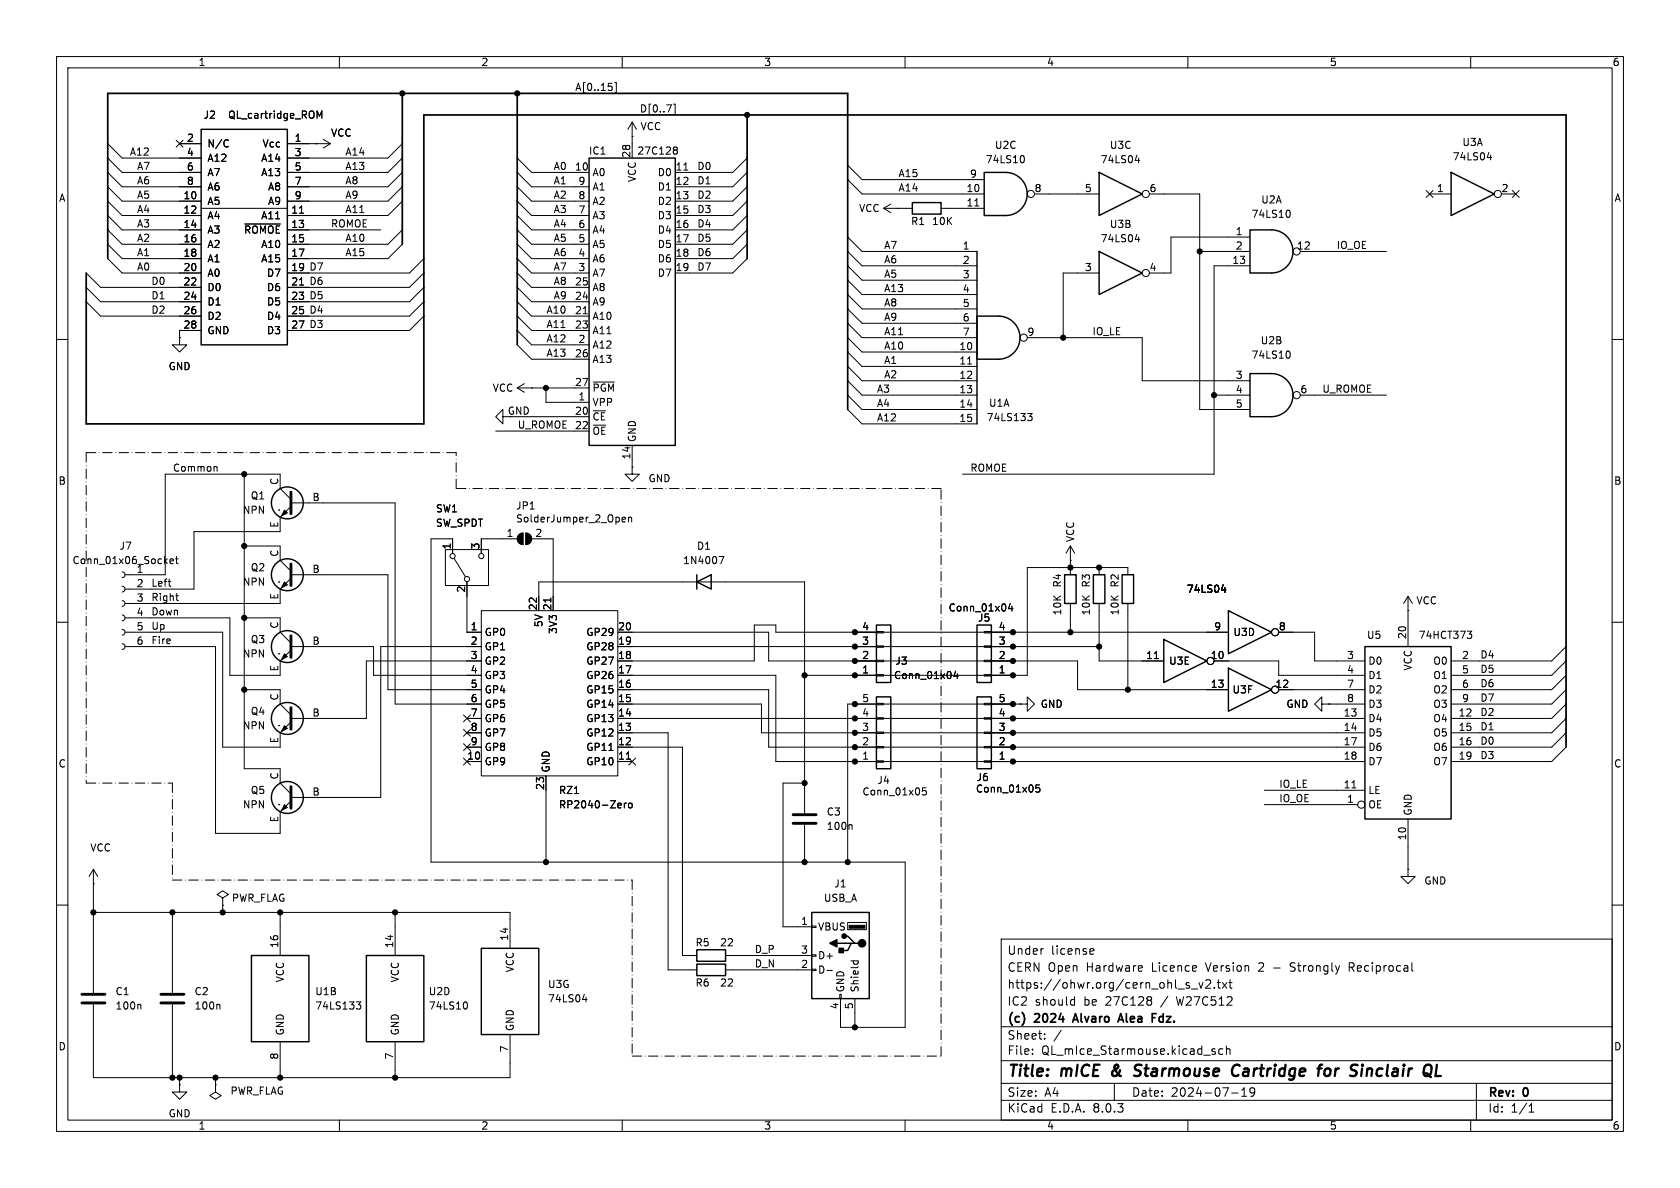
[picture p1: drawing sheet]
<svg xmlns="http://www.w3.org/2000/svg" width="297mm" height="210mm" viewBox="0 0 297 210" stroke-linecap="round" stroke-linejoin="round" font-family="sans-serif">
<g fill="none" stroke="#000" stroke-width=".18">
<path d="M10 10h277v190h-277zM12 12h273v186h-273zM56.1 19.6l.4 .9 .4-.9v1.3M60 10v2M108.2 15.3v.6M108.7 14.6h.3v1.8h-.3M110 10v2M119.1 18.4h.3v1.8h-.3M160 10v2M210 10v2M260 10v2M19 27.9l2.6 2.6h14"/>
<path d="M19 30.5l2.6 2.5h14M19 33l2.6 2.6h14M19 35.6l2.6 2.5h14M19 38.1l2.6 2.5h14M19 25.4l2.6 2.5h14M31.1 24.8l1.3 1.2M31.7 25.4h3.9M32.4 24.8l-1.3 1.2M35.6 36.8h15.2M40.1 24.7l.3 .1M40.4 25.9l-.3 .1M43.3 39.6h6.3"/>
<path d="M50.8 25.4h7.6M52.9 37.7h.8M55.9 25.4h.1M57.1 24.6l1.3 .8M58.4 25.4l-1.3 .8M71.1 27.9l-2.5 2.6h-17.8M71.1 30.5l-2.5 2.5h-17.8M71.1 33l-2.5 2.6h-17.8M71.1 35.6l-2.5 2.5h-17.8M71.1 25.4l-2.5 2.5h-17.8M91.4 27.9l2.6 2.6h10.1M91.4 30.5l2.6 2.5h10.1"/>
<path d="M91.4 33l2.6 2.6h10.1M91.4 35.6l2.6 2.5h10.1M91.4 38.1l2.6 2.5h10.1M111.8 24.1h.1M111.8 21.6v6.3M111.8 21.6l-.8 1.3M111.8 21.6l.7 1.3M119.3 26h.2l.2 .2-.2 .3M119.3 26.5h.2M119.5 26.5l.2 .3v.2l-.1 .2h-.3M120.9 30.1h.7M132.1 27.9l-2.6 2.6h-10.1"/>
<path d="M132.1 30.5l-2.6 2.5h-10.1M132.1 33l-2.6 2.6h-10.1M132.1 35.6l-2.6 2.5h-10.1M132.1 38.1l-2.6 2.5h-10.1M149.9 31.8l2.5 2.5h21.6M149.9 29.2l2.5 2.6h21.6M156.2 36.8h5.1M156.2 36.8l1.3 .8M157.5 36.1l-1.3 .7M158.7 36.8h.1M166.4 36.8h7.6M172.3 36.4h.8"/>
<path d="M180.8 27.5a.79 .79 0 0 1 0 1.3M182.9 34.3h11.4M200.7 28.4h.8M201.3 27.9v.9M203.2 34.3h8.9v38.1h8.9M227.8 37.2a.79 .79 0 0 1 0 1.2M252.1 33.7l1.2 1.2M252.7 34.3h3.8M253.3 33.7l-1.2 1.2M262.9 27.8h.8M263.5 27.4v.9M265.4 34.3h2.6"/>
<path d="M267.4 33.7l1.2 1.2M268.6 33.7l-1.2 1.2M10 60h2M15.2 53.3l2.6 2.6h17.8M15.2 50.8l2.6 2.5h17.8M15.2 48.3l2.6 2.5h17.8M19 40.6l2.6 2.6h14M19 43.2l2.6 2.5h14M19 45.7l2.6 2.6h14M31.7 59.7v1.3h1.3l-1.3 1.2-1.2-1.2h1.2M31.7 59.7h.1M35.6 58.4h-3.9v1.3"/>
<path d="M50.8 40.6h16.5M52.9 50.4h.8M71.1 40.6l-2.5 2.6h-17.8M71.1 43.2l-2.5 2.5h-17.8M74.9 45.7l-2.5 2.6h-21.6M74.9 53.3l-2.5 2.6h-21.6M74.9 55.9l-2.5 2.5h-21.6M74.9 50.8l-2.5 2.5h-21.6M74.9 48.3l-2.5 2.5h-21.6M91.4 40.6l2.6 2.6h10.1M91.4 43.2l2.6 2.5h10.1M91.4 45.7l2.6 2.6h10.1"/>
<path d="M91.4 58.4l2.6 2.6h10.1M91.4 53.3l2.6 2.6h10.1M91.4 55.9l2.6 2.5h10.1M91.4 50.8l2.6 2.5h10.1M91.4 48.3l2.6 2.5h10.1M103.1 55.5h.7M132.1 40.6l-2.6 2.6h-10.1M132.1 43.2l-2.6 2.5h-10.1M132.1 45.7l-2.6 2.6h-10.1M149.9 41.9l2.5 2.6h20.3M149.9 44.5l2.5 2.5h20.3M149.9 59.7l2.5 2.5h20.3"/>
<path d="M149.9 47l2.5 2.5h20.3M149.9 49.5l2.5 2.6h20.3M149.9 52.1l2.5 2.5h20.3M149.9 54.6l2.5 2.6h20.3M149.9 57.2l2.5 2.5h20.3M181.6 59.7h20.3v7.6h19.1M194.3 48.3h-6.3v11.4M200.7 42.3h.8M201.3 41.9v.8M212.1 44.5h8.9M221 41.9h-14v6.4h-3.8M221 47h-6.4v36.8h-44.4"/>
<path d="M229.9 44.5h15.2M285 60h2M87.6 76.2h16.5M88.9 73.7v-1.3l-1.3 1.3 1.3 1.2v-1.2h15.2M91.4 68.6l1.3 .7M91.4 68.6h12.7M91.4 61l2.6 2.5h10.1M92.7 67.8l-1.3 .8M94 68.6h.1M96.5 68.6v2.5h7.6M104.9 67.5h3.7M111.8 78.7v3.9"/>
<path d="M149.9 62.2l2.5 2.6h20.3M149.9 64.8l2.5 2.5h20.3M149.9 67.3l2.5 2.6h20.3M149.9 69.9l2.5 2.5h20.3M149.9 72.4l2.5 2.5h20.3M171.1 64.4h.7M181.7 73.1h.8l-.5 .5 .4 .1 .1 .4-.3 .3h-.3M214.6 69.9h6.4M227.8 62a.79 .79 0 0 1 0 1.3M229.9 69.9h15.2M30.1 99.2l.6-.1-.1-.2-.4-.1-.1 .2v.6h.5M31 98.8h.5"/>
<path d="M31.2 98.4v1.1l.3 .1M38 82.5l.4 .1v.7M43.2 96.5h6.3v2.6l1.9 1.9M43.2 83.8v52.1h6.3v2.5l1.9 1.9M49.3 90.2h.1M51.4 89.5l-1.9 1.9v2.6h-15.2v10.1h-12.2M51.4 88.3l-1.9-1.9v-2.6h-20.3v17.8h-7.1M51.4 88.9h18.4v35.6h15.3M78.7 97.2h7.7v6.3h-7.7zM80 97.8v-2.5h-3.8v57.1h83.8v29.2h-11.4v-5.1M80.3 98.7l2 3.3M91.4 95.3h-6.3v2.5"/>
<path d="M91.7 94.5l.8-.3v2.1a1.02 1.02 0 0 1-1-.7 1.02 1.02 0 0 1 .2-1.1zM93 94.2a1.02 1.02 0 0 1 1 1.1 1.02 1.02 0 0 1-1 1zM94 95.3h3.8v12.7M110 91.9l.6-.2-.1-.2-.3-.1-.2 .2v.6h.5M111.1 91.5l.2-.1 .3 .1 .1 .8M111.1 91.4v.9M111.8 82.6v1.2h1.2l-1.2 1.3-1.3-1.3h1.3M111.8 82.6h.1M127.1 98.4h.9l-.6 1.2M189.2 99.1h.1M189.2 96.5v5.1M189.2 96.5l-.7 1.3"/>
<path d="M189.2 96.5l.8 1.3M10 110h2M21.6 113.8l.3 .1 .2 .4-.2 .4-.3 .1M21.6 111.3l.3 .1 .2 .4-.2 .3-.3 .2M21.6 108.7l.3 .2 .2 .3-.2 .4-.3 .1M21.6 106.2l.3 .1 .2 .4-.2 .3-.3 .2M21.6 103.6l.3 .2 .2 .3-.2 .4-.3 .1M21.6 101.1l.3 .1 .2 .4-.2 .4-.3 .1M22.1 109.2h18.5v10.2h8.9v-2.6l1.9-1.9M22.1 111.8h17.3v20.3h10.1v-2.6l1.9-1.9M22.1 114.3h16v33h11.4v-3.8l1.9-1.9M29.7 102.8h.5"/>
<path d="M30.1 103.6h.1M31.1 105.3h.4M31.3 106.1l.2 .1M43.2 109.2h6.3v2.6l1.9 1.9M49.3 115.6h.1M49.3 102.9h.1M51.4 102.2l-1.9 1.9v2.6h-27.4M51.4 114.3h14.6v5.1h19.1M51.4 101.6h17.2v20.3h16.5M82.5 102.9v8.9h2.6M85.1 108h24.1v29.2h-24.1zM85.1 116.8h-20.3v10.2h-13.4"/>
<path d="M85.1 114.3h-17.8v26.7h-15.9M95.2 108v-5.1h47v40.9M97.4 105.7v.7M109.2 111.8h26.7v5h54.6v5.1h26.7M109.2 114.3h85.1M109.2 119.4h28v15.2h104.1M154.9 111.6h1.3v.3h-1.3zM154.9 114.2h1.3v.2h-1.3zM154.9 116.7h1.3v.3h-1.3zM154.9 119.3h1.3v.2h-1.3zM168.9 118.6l-.3 .9h.8M169.2 119.1v.9"/>
<path d="M174 111.6h1.3v.3h-1.3zM174 114.2h1.3v.2h-1.3zM174 116.7h1.3v.3h-1.3zM174 119.3h1.3v.2h-1.3zM178.6 106.7l-.3 .9h.8M178.9 107.2v.8M189.2 106.7v5.1M194.3 106.7v10.1h11.4M194.3 100.3v1.3M199.4 101.6v-1.3h-17.8v19.1h-39.4M199.4 106.7v15.2M204.1 116.4h.7"/>
<path d="M214.6 116.8h11.5v2.6h15.2M215.9 104.3h.8M216.5 103.9v.8M217.2 111.8h-80v-1.3h-3.9v6.3h-24.1M226.1 111.8h6.3v5h8.9M248.9 108h.1M248.9 105.4l-.7 1.3M248.9 105.4v8.9M248.9 105.4l.8 1.3M259.4 111.6h.8l-.4 .5 .3 .1 .1 .4-.3 .2h-.3M276.9 114.3l-2.6 2.5h-17.8M276.9 119.4l-2.6 2.5h-17.8"/>
<path d="M276.9 116.8l-2.6 2.6h-17.8M285 110h2M43.2 121.9h6.3v2.6l1.9 1.9M49.3 128.3h.1M81.9 126.4l1.3 1.2M81.9 131.5l1.3 1.2M81.9 128.9l1.3 1.2M81.9 134l1.3 1.2M82.5 127h2.6M82.5 129.5h2.6M82.5 132.1h2.6M82.5 134.6h2.6"/>
<path d="M83.2 126.4l-1.3 1.2M83.2 131.5l-1.3 1.2M83.2 128.9l-1.3 1.2M83.2 134l-1.3 1.2M96.5 137.2v15.2M107.6 132.7h.8M109.2 121.9h26.7v10.2h105.4M109.2 127h132.1M109.2 132.1h11.4v36.8h2.6M109.2 129.5h8.9v42h5.1M109.2 124.5h25.4v5h106.7M109.2 134.6h2.6"/>
<path d="M110.7 134.2h.8M111.2 134l1.2 1.2M112.4 134l-1.2 1.2M142.2 138.4h-3.8v25.4h5.1M154.9 124.3h1.3v.3h-1.3zM154.9 126.9h1.3v.2h-1.3zM154.9 129.4h1.3v.3h-1.3zM154.9 132h1.3v.2h-1.3zM154.9 134.5h1.3v.2h-1.3zM163.7 139.3h-.6l-.1 .6 .2-.2 .5 .1 .1 .2-.1 .4-.2 .1-.5-.1M174 124.3h1.3v.3h-1.3zM174 126.9h1.3v.2h-1.3z"/>
<path d="M174 129.4h1.3v.3h-1.3zM174 132h1.3v.2h-1.3zM174 134.5h1.3v.2h-1.3zM180.3 124.5h1.3v-1.3l1.3 1.3-1.3 1.2v-1.2M180.3 124.5h.1M180.3 124.5h-30.4v27.9M183.8 138.8h-.6l-.1 .6 .2-.2 .4 .1 .1 .2v.4l-.2 .1-.5-.1M223.5 139.7h17.8M226.1 121.9h15.2M233.7 124.5v-1.3l-1.3 1.3 1.3 1.2v-1.2h1.2M234.9 124.5h.1M234.9 124.5h6.4"/>
<path d="M239 139.3h.7M276.9 124.5l-2.6 2.5h-17.8M276.9 127l-2.6 2.5h-17.8M276.9 129.5l-2.6 2.6h-17.8M276.9 132.1l-2.6 2.5h-17.8M276.9 121.9l-2.6 2.6h-17.8M10 160h2M16.5 156.2h.1M16.5 153.7v21.8M16.5 153.7l-.8 1.2M16.5 153.7l.8 1.2M39.4 158.8l1-.7-1-.6-1 .6 1 .7v1.2"/>
<path d="M49.3 142.2h.1M110.4 142v.8M110.7 142l-.3 .2M111.2 142.1l.1-.1 .4 .1 .1 .5-.2 .2h-.3l-.1-.1zM142.2 145.8v6.6M150.5 145.8l.1 .2v.6M223.5 142.2h16.5M248.9 153.7v1.2h1.3l-1.3 1.3-1.3-1.3h1.3M248.9 153.7h.1M248.9 144.8v8.9M285 160h2M16.5 177.5v13h73.7v-7.6"/>
<path d="M16.5 161.3h73.7v6.3M24.7 177.5l.2 .2v.7M30.5 161.3v14.2M30.5 177.5v13M38.7 177.5l.2 .2v.7M39.4 160h.1M39.4 160v1.3M49.5 161.3v7.6M63 177.1h.8l-.4 .5 .3 .1 .1 .4-.3 .3h-.3M69.8 161.3v7.6M82.3 177.1a.79 .79 0 0 1 0 1.3M103 176.7h.8"/>
<path d="M103.6 176.3v.8M128.3 168.9h15.2M128.3 171.5h15.2M143.5 171.3h.8v.3h-.8zM143.5 168.8h.8v.2h-.8zM143.5 163.7h.8v.3h-.8zM146.2 171.5h1M148.5 175.8h.2v.7h-.2zM149.9 163.1h3.3v1.2h-3.3zM150.4 169.9h1.3M150.9 169.9v.3M151.1 176.5v5.1"/>
<path d="M151.6 169.9l.1 .3M177 166h108v32h-108zM184.3 167.7h.2M189.5 176.7l.5 .1M190 176.2v1.5M190 177.6l-.5 .1M192.9 167.7l.4 .1 .1 .3-.7 .1M193.3 168.6l-.4 .1M201.7 170.7l.3 .4-.8 .1M201.9 171.6l-.2 .1M203.5 176.3v.4M203.5 177v.6"/>
<path d="M209.9 174.2l.3 .1 .1 .2-.2 .2h-.3M209.9 173.7l.3 .1M210.6 174.8h1.1M212 173.7l.3 1 .4-1M213.2 173.3l.5-.1 .3 .1v.3l-.9 1.1h.9M214.7 174.6v.1M215.2 173.7h.5M215.4 173.2v1.3l.3 .2M216.1 173.7l.8 1M216.9 173.7l-.8 1M217.2 173.7h.6M217.5 173.2v1.3l.3 .2"/>
<path d="M228.1 171.6l.2 .1M228.2 170.3l-.1 .2 .1 .3M238.5 171h.6M239.1 170.2h-.6v1.5M249.7 171.6l.1 .1M31.7 191.8v1.2h1.3l-1.3 1.3-1.2-1.3h1.2M31.7 191.8h.1M31.7 190.5v1.3M38.1 191.8v1.2l1 .7-1 .6-1-.6 1-.7M38.1 191.8h.1M38.1 190.5v1.3M49.5 184.2v6.3"/>
<path d="M60 198v2M69.8 184.2v6.3M110 198v2M160 198v2M177 194.5h108M177 191.5h108M177 187.5h108M177 181.5h108M182.5 186.3v.1M182.5 185.5v.1M184.7 183.6v.1M184.7 182.8v.1"/>
<path d="M187.6 182.1l-1.3 2M197 191.5v3M210 198v2M214.2 185.7l.7 .4-.2 .3-.5-.1M214.8 185.5l-.3-.1-.3 .2M216.2 185.5l-.5-.1-.2 .3v.4l.1 .2h.6M216.8 185.5l.2-.1 .4 .1 .1 .9M216.8 184.9v1.5M217.7 193.2h1.2M219.5 193.8h.9M219.5 192.7l.5-.4v1.5M221 192.4v.5l.1 .3h.4l.3-.3"/>
<path d="M221.7 192.4a.99 .99 0 0 1-.3 1.4h-.3M260 198v2M261 191.5v6.5M270.3 196.6h.9M270.3 195.5l.4-.4v1.5"/>
<circle cx="182.2" cy="34.3" r=".63"/>
<circle cx="202.6" cy="34.3" r=".63"/>
<circle cx="264.8" cy="34.3" r=".63"/>
<circle cx="181" cy="59.7" r=".63"/>
<circle cx="202.6" cy="48.3" r=".63"/>
<circle cx="229.2" cy="44.4" r=".63"/>
<circle cx="229.2" cy="69.8" r=".63"/>
<circle cx="80" cy="98.3" r=".46"/>
<circle cx="85.1" cy="98.3" r=".46"/>
<circle cx="82.5" cy="102.4" r=".46"/>
<circle cx="214" cy="116.8" r=".63"/>
<circle cx="225.4" cy="111.8" r=".63"/>
<circle cx="225.4" cy="121.9" r=".63"/>
<circle cx="240.7" cy="142.2" r=".63"/>
</g>
<path d="M196.7 189.4a.53 .53 0 0 0 0 .7M201.5 190a.85 .85 0 0 1-1 .1M201.6 188.2l-.7 .1a.46 .46 0 0 0-.3 .5 .46 .46 0 0 0 .4 .4l.5 .2M219.1 188.4a.88 .88 0 0 0-1 0 .88 .88 0 0 0-.3 1 .69 .69 0 0 0 .3 .7 .69 .69 0 0 0 .8-.1M233.6 188.2h.1M234.3 189.1a.52 .52 0 0 1 .5-.2 .52 .52 0 0 1 .4 .4v.5a.55 .55 0 0 1-.6 .4 .55 .55 0 0 1-.5-.4zM241.8 188.9l-.2 1.3M242.3 188.9l-.6 .2M253.8 190.2h.9" fill="none" stroke="#000" stroke-width=".4"/>
<path d="M71.1 16.5v26.7M91.4 16.5v44.5M132.1 20.3v25.4M15.2 48.3v26.6h59.7v-54.6h202v111.8M19 45.7v-29.2h130.9v55.9M190.1 179.2l-.5 1.5M203.7 179.9h.5M203.7 179.2h.7M205 179.8v.7M189.8 180.3h.7M197.6 180.7l.5-1.5 .5 1.5M197.8 180.3h.7" fill="none" stroke="#000" stroke-width=".3"/>
<g fill="none" stroke="#000" stroke-width=".25">
<path d="M35.6 22.9h15.2v38.1h-15.2zM104.1 27.9h15.3v50.8h-15.3zM161.3 35.8h5.1v2h-5.1zM174 30.5h3.8a3.8 3.8 0 0 1 3.8 3.8 3.8 3.8 0 0 1-3.8 3.8h-3.8zM194.3 30.5l7.6 3.8-7.6 3.8zM256.5 30.5l7.7 3.8-7.7 3.8zM172.7 55.9h3.8a3.8 3.8 0 0 1 3.8 3.8 3.8 3.8 0 0 1-3.8 3.8h-3.8zM172.7 44.5v30.4M194.3 44.5l7.6 3.8-7.6 3.8zM221 40.6h3.8a3.8 3.8 0 0 1 3.8 3.9 3.8 3.8 0 0 1-3.8 3.8h-3.8zM221 66h3.8a3.8 3.8 0 0 1 3.8 3.9 3.8 3.8 0 0 1-3.8 3.8h-3.8zM123.2 102.9l2.5-1.3v2.5z"/>
<path d="M123.2 101.6v2.5M154.9 110.5h2.6v10.2h-2.6zM172.7 110.5h2.6v10.2h-2.6zM188.2 101.6h2v5.1h-2zM193.3 101.6h2v5.1h-2zM198.4 101.6h2v5.1h-2zM205.7 113l7.7 3.8-7.7 3.9zM217.2 118.1l7.6 3.8-7.6 3.8zM217.2 108l7.6 3.8-7.6 3.8zM241.3 114.3h15.2v30.5h-15.2zM154.9 123.2h2.6v12.7h-2.6zM172.7 123.2h2.6v12.7h-2.6z"/>
<path d="M44.4 168.9h10.2v15.3h-10.2zM64.8 168.9h10.1v15.3h-10.1zM85.1 167.6h10.1v15.3h-10.1zM123.2 167.9h5.1v2h-5.1zM123.2 170.4h5.1v2.1h-5.1zM143.5 161.3h10.2v15.2h-10.2zM148 166.8h2.5M149.2 165.5h.7l1.2 1.3h.7M151.1 166.8h-.6l-.6 1.2h-1.3"/>
<circle cx="50.8" cy="88.9" r="2.82"/>
<circle cx="50.8" cy="114.3" r="2.82"/>
<circle cx="50.8" cy="101.6" r="2.82"/>
<circle cx="50.8" cy="127" r="2.82"/>
<circle cx="50.8" cy="141" r="2.82"/>
</g>
<path d="M51.4 99.7v3.8M51.4 87v3.8M51.4 112.4v3.8M51.4 125.1v3.8M51.4 139.1v3.8M140.2 145.5h4.1M140.2 144h4.1M14.5 177.3h4M14.5 175.8h4M28.4 177.3h4.1M28.4 175.8h4.1" fill="none" stroke="#000" stroke-width=".51"/>
<g fill="#000" stroke="#000" stroke-width=".18">
<path d="M50.3 90.2l.5 .5-1 .5zM91.7 94.5l.8-.3v2.1a1.02 1.02 0 0 1-1-.7 1.02 1.02 0 0 1 .2-1.1zM93 94.2a1.02 1.02 0 0 1 1 1.1 1.02 1.02 0 0 1-1 1zM50.3 115.6l.5 .5-1 .5zM50.3 102.9l.5 .5-1 .5zM50.3 128.3l.5 .5-1 .5zM50.3 142.2l.5 .5-1 .6zM150.1 163.6h2.8v.5h-2.8z"/>
<circle cx="71.1" cy="16.5" r=".46"/>
<circle cx="91.4" cy="16.5" r=".46"/>
<circle cx="132.1" cy="20.3" r=".46"/>
<circle cx="188" cy="59.7" r=".46"/>
<circle cx="212.1" cy="44.5" r=".46"/>
<circle cx="96.5" cy="68.6" r=".46"/>
<circle cx="214.6" cy="69.9" r=".46"/>
<circle cx="43.2" cy="96.5" r=".46"/>
<circle cx="43.2" cy="83.8" r=".46"/>
<circle cx="43.2" cy="109.2" r=".46"/>
<circle cx="142.2" cy="119.4" r=".46"/>
<circle cx="151.1" cy="116.8" r=".46"/>
<circle cx="151.1" cy="119.4" r=".46"/>
<circle cx="151.1" cy="114.3" r=".46"/>
<circle cx="151.1" cy="111.8" r=".46"/>
<circle cx="179.1" cy="116.8" r=".46"/>
<circle cx="179.1" cy="119.4" r=".46"/>
<circle cx="179.1" cy="111.8" r=".46"/>
<circle cx="179.1" cy="114.3" r=".46"/>
<circle cx="189.2" cy="111.8" r=".46"/>
<circle cx="189.2" cy="100.3" r=".46"/>
<circle cx="194.3" cy="100.3" r=".46"/>
<circle cx="194.3" cy="114.3" r=".46"/>
<circle cx="43.2" cy="121.9" r=".46"/>
<circle cx="142.2" cy="138.4" r=".46"/>
<circle cx="151.1" cy="134.6" r=".46"/>
<circle cx="151.1" cy="129.5" r=".46"/>
<circle cx="151.1" cy="124.5" r=".46"/>
<circle cx="151.1" cy="127" r=".46"/>
<circle cx="151.1" cy="132.1" r=".46"/>
<circle cx="179.1" cy="134.6" r=".46"/>
<circle cx="179.1" cy="132.1" r=".46"/>
<circle cx="179.1" cy="127" r=".46"/>
<circle cx="179.1" cy="129.5" r=".46"/>
<circle cx="179.1" cy="124.5" r=".46"/>
<circle cx="199.4" cy="121.9" r=".46"/>
<circle cx="96.5" cy="152.4" r=".46"/>
<circle cx="142.2" cy="152.4" r=".46"/>
<circle cx="149.9" cy="152.4" r=".46"/>
<circle cx="16.5" cy="161.3" r=".46"/>
<circle cx="30.5" cy="161.3" r=".46"/>
<circle cx="39.4" cy="161.3" r=".46"/>
<circle cx="49.5" cy="161.3" r=".46"/>
<circle cx="69.8" cy="161.3" r=".46"/>
<circle cx="30.5" cy="190.5" r=".46"/>
<circle cx="31.7" cy="190.5" r=".46"/>
<circle cx="38.1" cy="190.5" r=".46"/>
<circle cx="49.5" cy="190.5" r=".46"/>
<circle cx="69.8" cy="190.5" r=".46"/>
<circle cx="151.1" cy="181.6" r=".46"/>
</g>
<g fill="#000" stroke="#000" stroke-width=".25">
<path d="M146.7 166.8l1.3-.7v1.3zM148.3 167.6h.8v.8h-.8z"/>
<circle cx="149.2" cy="165.5" r=".38"/>
<circle cx="152.4" cy="166.8" r=".63"/>
</g>
<path d="M15.2 80v58.4M80.6 86.4v-6.4M80.6 80h-65.4M166.4 86.4h-85.8M15.2 138.4h15.3M30.5 138.4v17.2M30.5 155.6h81.3M111.8 155.6v31.1M111.8 186.7h54.6M166.4 186.7v-100.3" fill="none" stroke="#000" stroke-width=".18" stroke-dasharray="1.7 .6 0 .6"/>
<g font-size="2.8">
<text x="178" y="190.9">Title:</text>
<text x="187.7" y="190.9">mICE</text>
<text x="197.4" y="190.9">&amp;</text>
<text x="202.2" y="190.9">Starmouse</text>
<text x="220.3" y="190.9">Cartridge</text>
<text x="236.3" y="190.9">for</text>
<text x="242.8" y="190.9">Sinclair</text>
</g>
<g font-size="2.1">
<text x="178" y="172">CERN Open</text>
<text x="178" y="169">Under</text>
<text x="185.8" y="169">license</text>
<text x="192.1" y="172">Hardware</text>
<text x="203.8" y="172">Licence</text>
<text x="213.5" y="172">Version</text>
<text x="222.9" y="172">2</text>
<text x="225.7" y="172">-</text>
<text x="228.8" y="172">Strongly</text>
<text x="239.3" y="172">Reciprocal</text>
<text x="178" y="178">IC2</text>
<text x="178" y="175">https://ohwr.org/cern_ohl_s_v2.txt</text>
<text x="182.9" y="178">should</text>
<text x="191.7" y="178">be</text>
<text x="195.6" y="178">27C128</text>
<text x="205.6" y="178">/</text>
<text x="208.4" y="178">W27C512</text>
<text x="178" y="184">Sheet:</text>
<text x="178" y="181.2">(c)</text>
<text x="183" y="181.2">2024</text>
<text x="190.5" y="181.2">Alvaro</text>
<text x="199.1" y="181.2">Alea</text>
<text x="205.5" y="181.2">Fdz.</text>
<text x="178" y="186.7">File:</text>
<text x="184.1" y="186.7">QL_mIce_Starmouse.kicad_sch</text>
<text x="178" y="196.9">KiCad</text>
<text x="178" y="194.1">Size:</text>
<text x="184.7" y="194.1">A4</text>
<text x="185.7" y="196.9">E.D.A.</text>
<text x="193.3" y="196.9">8.0.3</text>
<text x="200" y="194.1">Date:</text>
<text x="207" y="194.1">2024-07-19</text>
<text x="263" y="194.3">Rev:</text>
<text x="263" y="196.9">Id:</text>
<text x="267.1" y="196.9">1/1</text>
<text x="269.4" y="194.3">0</text>
</g>
<g font-size="1.8">
<text x="35" y="11.9">1</text>
<text x="85" y="11.9">2</text>
<text x="135" y="11.9">3</text>
<text x="185" y="11.9">4</text>
<text x="235" y="11.9">5</text>
<text x="285" y="11.9">6</text>
<text x="101.6" y="16.2">A[0..15]</text>
<text x="35.9" y="21.2">J2</text>
<text x="40.2" y="21.2">QL_cartridge_ROM</text>
<text x="113" y="20">D[0..7]</text>
<text x="113.1" y="23.2">VCC</text>
<text x="22.9" y="27.6">A12</text>
<text x="32.9" y="25.1">2</text>
<text x="32.9" y="27.7">4</text>
<text x="36.6" y="26.3">N/C</text>
<text x="36.6" y="28.8">A12</text>
<text x="46.1" y="28.8">A14</text>
<text x="46.3" y="26.3">Vcc</text>
<text x="52" y="25.1">1</text>
<text x="52" y="27.7">3</text>
<text x="58.4" y="24.4">VCC</text>
<text x="61" y="27.6">A14</text>
<text x="104" y="27.5">IC1</text>
<text x="111.5" y="28" transform="rotate(-90 111.5 28)">28</text>
<text x="112.6" y="27.5">27C128</text>
<text x="174.2" y="29.1">74LS10</text>
<text x="175.8" y="26.5">U2C</text>
<text x="194.5" y="29.1">74LS04</text>
<text x="196.1" y="26.5">U3C</text>
<text x="256.7" y="28.5">74LS04</text>
<text x="258.4" y="26">U3A</text>
<text x="10.3" y="35.9">A</text>
<text x="24.1" y="30.1">A7</text>
<text x="24.1" y="32.7">A6</text>
<text x="24.1" y="35.2">A5</text>
<text x="32.3" y="35.3">10</text>
<text x="32.9" y="30.2">6</text>
<text x="32.9" y="32.8">8</text>
<text x="36.6" y="31.3">A7</text>
<text x="36.6" y="33.9">A6</text>
<text x="46.1" y="31.3">A13</text>
<text x="47.3" y="33.9">A8</text>
<text x="52" y="30.2">5</text>
<text x="52" y="32.8">7</text>
<text x="52" y="35.3">9</text>
<text x="61" y="35.2">A9</text>
<text x="61" y="30.1">A13</text>
<text x="61" y="32.7">A8</text>
<text x="97.8" y="32.7">A1</text>
<text x="97.8" y="30.1">A0</text>
<text x="97.8" y="35.2">A2</text>
<text x="101.6" y="30.2">10</text>
<text x="102.2" y="35.3">8</text>
<text x="102.2" y="32.8">9</text>
<text x="104.6" y="31.3">A0</text>
<text x="104.6" y="33.9">A1</text>
<text x="112.6" y="32.3" transform="rotate(-90 112.6 32.3)">VCC</text>
<text x="116.2" y="31.3">D0</text>
<text x="116.2" y="33.9">D1</text>
<text x="119.3" y="30.2">11</text>
<text x="119.3" y="32.8">12</text>
<text x="119.3" y="35.3">13</text>
<text x="123.2" y="30.1">D0</text>
<text x="123.2" y="35.2">D2</text>
<text x="123.2" y="32.7">D1</text>
<text x="158.7" y="31.4">A15</text>
<text x="158.7" y="33.9">A14</text>
<text x="170.8" y="34">10</text>
<text x="171.4" y="31.5">9</text>
<text x="182.8" y="34">8</text>
<text x="191.7" y="34">5</text>
<text x="203.1" y="34">6</text>
<text x="253.9" y="34">1</text>
<text x="265.4" y="34">2</text>
<text x="285.3" y="35.9">A</text>
<text x="24.1" y="37.8">A4</text>
<text x="24.1" y="40.3">A3</text>
<text x="32.3" y="37.8">12</text>
<text x="32.3" y="40.4">14</text>
<text x="36.6" y="36.4">A5</text>
<text x="36.6" y="39">A4</text>
<text x="36.6" y="41.5">A3</text>
<text x="43" y="41.5">~{ROMOE}</text>
<text x="46.1" y="39">A11</text>
<text x="47.3" y="36.4">A9</text>
<text x="51.4" y="37.8">11</text>
<text x="51.4" y="40.4">13</text>
<text x="58.4" y="40.3">ROMOE</text>
<text x="61" y="37.8">A11</text>
<text x="97.8" y="40.3">A4</text>
<text x="97.8" y="37.8">A3</text>
<text x="102.2" y="40.4">6</text>
<text x="102.2" y="37.8">7</text>
<text x="104.6" y="41.5">A4</text>
<text x="104.6" y="39">A3</text>
<text x="104.6" y="36.4">A2</text>
<text x="116.2" y="36.4">D2</text>
<text x="116.2" y="39">D3</text>
<text x="116.2" y="41.5">D4</text>
<text x="119.3" y="37.8">15</text>
<text x="119.3" y="40.4">16</text>
<text x="123.2" y="40.3">D4</text>
<text x="123.2" y="37.8">D3</text>
<text x="151.8" y="37.7">VCC</text>
<text x="161" y="40">R1</text>
<text x="164.7" y="40">10K</text>
<text x="170.8" y="36.6">11</text>
<text x="196.1" y="40.5">U3B</text>
<text x="218.4" y="41.7">1</text>
<text x="221.2" y="38.7">74LS10</text>
<text x="222.9" y="36.2">U2A</text>
<text x="24.1" y="47.9">A0</text>
<text x="24.1" y="45.4">A1</text>
<text x="24.1" y="42.8">A2</text>
<text x="32.3" y="42.9">16</text>
<text x="32.3" y="45.5">18</text>
<text x="36.6" y="44">A2</text>
<text x="36.6" y="46.6">A1</text>
<text x="46.1" y="44">A10</text>
<text x="46.1" y="46.6">A15</text>
<text x="51.4" y="42.9">15</text>
<text x="51.4" y="45.5">17</text>
<text x="54.6" y="47.9">D7</text>
<text x="61" y="45.4">A15</text>
<text x="61" y="42.8">A10</text>
<text x="97.8" y="45.4">A6</text>
<text x="97.8" y="47.9">A7</text>
<text x="97.8" y="42.8">A5</text>
<text x="102.2" y="45.5">4</text>
<text x="102.2" y="42.9">5</text>
<text x="104.6" y="46.6">A6</text>
<text x="104.6" y="44">A5</text>
<text x="116.2" y="44">D5</text>
<text x="116.2" y="46.6">D6</text>
<text x="119.3" y="42.9">17</text>
<text x="119.3" y="45.5">18</text>
<text x="123.2" y="45.4">D6</text>
<text x="123.2" y="42.8">D5</text>
<text x="123.2" y="47.9">D7</text>
<text x="156.2" y="44.1">A7</text>
<text x="156.2" y="46.6">A6</text>
<text x="170.1" y="44.2">1</text>
<text x="170.1" y="46.7">2</text>
<text x="194.5" y="43">74LS04</text>
<text x="217.8" y="46.7">13</text>
<text x="218.4" y="44.2">2</text>
<text x="229.2" y="44.2">12</text>
<text x="236.2" y="44.1">IO_OE</text>
<text x="26.7" y="53">D1</text>
<text x="26.7" y="50.5">D0</text>
<text x="32.3" y="48">20</text>
<text x="32.3" y="50.5">22</text>
<text x="32.3" y="53.1">24</text>
<text x="36.6" y="49.1">A0</text>
<text x="36.6" y="51.7">D0</text>
<text x="47.1" y="49.1">D7</text>
<text x="47.1" y="51.7">D6</text>
<text x="51.4" y="48">19</text>
<text x="51.4" y="50.5">21</text>
<text x="51.4" y="53.1">23</text>
<text x="54.6" y="53">D5</text>
<text x="54.6" y="50.5">D6</text>
<text x="97.8" y="50.5">A8</text>
<text x="97.8" y="53">A9</text>
<text x="101.6" y="53.1">24</text>
<text x="101.6" y="50.5">25</text>
<text x="102.2" y="48">3</text>
<text x="104.6" y="51.7">A8</text>
<text x="104.6" y="49.1">A7</text>
<text x="116.2" y="49.1">D7</text>
<text x="119.3" y="48">19</text>
<text x="156.2" y="49.2">A5</text>
<text x="156.2" y="51.7">A13</text>
<text x="170.1" y="49.3">3</text>
<text x="170.1" y="51.8">4</text>
<text x="191.7" y="48">3</text>
<text x="203.1" y="48">4</text>
<text x="26.7" y="55.5">D2</text>
<text x="32.3" y="55.6">26</text>
<text x="32.3" y="58.2">28</text>
<text x="36.6" y="54.2">D1</text>
<text x="36.6" y="56.7">D2</text>
<text x="36.6" y="59.3">GND</text>
<text x="47.1" y="54.2">D5</text>
<text x="47.1" y="56.7">D4</text>
<text x="47.1" y="59.3">D3</text>
<text x="51.4" y="55.6">25</text>
<text x="51.4" y="58.2">27</text>
<text x="54.6" y="55.5">D4</text>
<text x="54.6" y="58.1">D3</text>
<text x="96.5" y="58.1">A11</text>
<text x="96.5" y="55.5">A10</text>
<text x="101.6" y="55.6">21</text>
<text x="101.6" y="58.2">23</text>
<text x="104.6" y="56.7">A10</text>
<text x="104.6" y="59.3">A11</text>
<text x="104.6" y="54.2">A9</text>
<text x="156.2" y="54.3">A8</text>
<text x="156.2" y="59.3">A11</text>
<text x="156.2" y="56.8">A9</text>
<text x="170.1" y="54.4">5</text>
<text x="170.1" y="56.9">6</text>
<text x="170.1" y="59.4">7</text>
<text x="181.5" y="59.4">9</text>
<text x="193" y="59.3">IO_LE</text>
<text x="29.7" y="65.6">GND</text>
<text x="96.5" y="63.2">A13</text>
<text x="96.5" y="60.6">A12</text>
<text x="101.6" y="63.2">26</text>
<text x="102.2" y="60.7">2</text>
<text x="104.6" y="61.8">A12</text>
<text x="104.6" y="64.4">A13</text>
<text x="156.2" y="64.4">A1</text>
<text x="156.2" y="61.9">A10</text>
<text x="169.5" y="62">10</text>
<text x="169.5" y="64.5">11</text>
<text x="221.2" y="63.6">74LS10</text>
<text x="222.8" y="61.1">U2B</text>
<text x="87" y="69.4">VCC</text>
<text x="101.6" y="68.3">27</text>
<text x="102.2" y="70.9">1</text>
<text x="104.6" y="72">VPP</text>
<text x="104.6" y="69.4">~{PGM}</text>
<text x="154.9" y="69.5">A3</text>
<text x="156.2" y="67">A2</text>
<text x="169.5" y="67.1">12</text>
<text x="169.5" y="69.6">13</text>
<text x="218.4" y="67.1">3</text>
<text x="218.4" y="69.6">4</text>
<text x="229.8" y="69.6">6</text>
<text x="233.7" y="69.5">U_ROMOE</text>
<text x="89.7" y="73.5">GND</text>
<text x="91.4" y="75.9">U_ROMOE 22</text>
<text x="101.6" y="73.4">20</text>
<text x="104.6" y="74.5">~{CE}</text>
<text x="104.6" y="77.1">~{OE}</text>
<text x="154.9" y="72">A4</text>
<text x="154.9" y="74.6">A12</text>
<text x="169.5" y="72.1">14</text>
<text x="169.5" y="74.7">15</text>
<text x="174.3" y="74.7">74LS133</text>
<text x="174.7" y="72.1">U1A</text>
<text x="218.4" y="72.1">5</text>
<text x="30.5" y="83.5">Common</text>
<text x="111.5" y="81.3" transform="rotate(-90 111.5 81.3)">14</text>
<text x="112.6" y="78.2" transform="rotate(-90 112.6 78.2)">GND</text>
<text x="171.4" y="83.5">ROMOE</text>
<text x="10.3" y="85.9">B</text>
<text x="44.2" y="88.5">Q1</text>
<text x="49.3" y="85.8" transform="rotate(-90 49.3 85.8)">C</text>
<text x="55.1" y="88.6">B</text>
<text x="114.5" y="85.4">GND</text>
<text x="285.3" y="85.9">B</text>
<text x="42.8" y="91">NPN</text>
<text x="49.3" y="93.4" transform="rotate(-90 49.3 93.4)">E</text>
<text x="77" y="90.8">SW1</text>
<text x="77" y="93.3">SW_SPDT</text>
<text x="89.5" y="95">1</text>
<text x="91.1" y="92.6">SolderJumper_2_Open</text>
<text x="91.1" y="90.3">JP1</text>
<text x="94.5" y="95">2</text>
<text x="190.1" y="95.9" transform="rotate(-90 190.1 95.9)">VCC</text>
<text x="12.7" y="99.9">Conn_01x06_Socket</text>
<text x="21" y="97.4">J7</text>
<text x="24.1" y="101.3">1</text>
<text x="44.2" y="101.2">Q2</text>
<text x="49.3" y="98.5" transform="rotate(-90 49.3 98.5)">C</text>
<text x="55.1" y="101.3">B</text>
<text x="79.8" y="97.2" transform="rotate(-90 79.8 97.2)">1</text>
<text x="84.8" y="97.2" transform="rotate(-90 84.8 97.2)">3</text>
<text x="120.7" y="99.9">1N4007</text>
<text x="123.1" y="97.4">D1</text>
<text x="24.1" y="103.9">2</text>
<text x="24.1" y="106.4">3</text>
<text x="26.7" y="106.3">Right</text>
<text x="26.7" y="103.8">Left</text>
<text x="42.8" y="103.7">NPN</text>
<text x="49.3" y="106.1" transform="rotate(-90 49.3 106.1)">E</text>
<text x="82.3" y="104.8" transform="rotate(-90 82.3 104.8)">2</text>
<text x="95" y="108" transform="rotate(-90 95 108)">22</text>
<text x="97.5" y="108" transform="rotate(-90 97.5 108)">21</text>
<text x="187.8" y="104" transform="rotate(-90 187.8 104)">R4</text>
<text x="192.9" y="104" transform="rotate(-90 192.9 104)">R3</text>
<text x="198" y="104" transform="rotate(-90 198 104)">R2</text>
<text x="209.7" y="105">74LS04</text>
<text x="250.3" y="107">VCC</text>
<text x="24.1" y="109">4</text>
<text x="24.1" y="111.5">5</text>
<text x="26.7" y="108.9">Down</text>
<text x="26.7" y="114">Fire</text>
<text x="26.7" y="111.4">Up</text>
<text x="44.2" y="113.9">Q3</text>
<text x="49.3" y="111.2" transform="rotate(-90 49.3 111.2)">C</text>
<text x="83.1" y="111.5">1</text>
<text x="85.6" y="112.6">GP0</text>
<text x="96.1" y="111" transform="rotate(-90 96.1 111)">5V</text>
<text x="98.7" y="112.2" transform="rotate(-90 98.7 112.2)">3V3</text>
<text x="103.5" y="112.6">GP29</text>
<text x="109.2" y="111.5">20</text>
<text x="152.3" y="111.5">4</text>
<text x="167.6" y="108.3">Conn_01x04</text>
<text x="172.8" y="110.1">J5</text>
<text x="176.5" y="111.5">4</text>
<text x="187.8" y="108.9" transform="rotate(-90 187.8 108.9)">10K</text>
<text x="192.9" y="108.9" transform="rotate(-90 192.9 108.9)">10K</text>
<text x="198" y="108.9" transform="rotate(-90 198 108.9)">10K</text>
<text x="214.6" y="111.5">9</text>
<text x="218" y="112.6">U3D</text>
<text x="226" y="111.5">8</text>
<text x="241.6" y="113.1">U5</text>
<text x="248.7" y="113.1" transform="rotate(-90 248.7 113.1)">20</text>
<text x="250.7" y="113.1">74HCT373</text>
<text x="24.1" y="114">6</text>
<text x="42.8" y="116.4">NPN</text>
<text x="49.3" y="118.8" transform="rotate(-90 49.3 118.8)">E</text>
<text x="55.1" y="114">B</text>
<text x="83.1" y="114">2</text>
<text x="83.1" y="116.6">3</text>
<text x="83.1" y="119.1">4</text>
<text x="85.6" y="115.2">GP1</text>
<text x="85.6" y="117.7">GP2</text>
<text x="103.5" y="117.7">GP27</text>
<text x="103.5" y="115.2">GP28</text>
<text x="109.2" y="119.1">17</text>
<text x="109.2" y="116.6">18</text>
<text x="109.2" y="114">19</text>
<text x="152.3" y="119.1">1</text>
<text x="152.3" y="116.6">2</text>
<text x="152.3" y="114">3</text>
<text x="158.2" y="117.7">J3</text>
<text x="176.5" y="119.1">1</text>
<text x="176.5" y="116.6">2</text>
<text x="176.5" y="114">3</text>
<text x="202.5" y="116.6">11</text>
<text x="206.6" y="117.7">U3E</text>
<text x="214" y="116.6">10</text>
<text x="238.1" y="116.6">3</text>
<text x="238.1" y="119.1">4</text>
<text x="241.8" y="117.7">D0</text>
<text x="249.8" y="118.6" transform="rotate(-90 249.8 118.6)">VCC</text>
<text x="253.3" y="117.7">O0</text>
<text x="258.4" y="116.6">2</text>
<text x="258.4" y="119.1">5</text>
<text x="261.6" y="116.5">D4</text>
<text x="261.6" y="119">D5</text>
<text x="49.3" y="123.9" transform="rotate(-90 49.3 123.9)">C</text>
<text x="83.1" y="121.7">5</text>
<text x="83.1" y="124.2">6</text>
<text x="85.6" y="120.2">GP3</text>
<text x="85.6" y="122.8">GP4</text>
<text x="85.6" y="125.3">GP5</text>
<text x="103.5" y="125.3">GP14</text>
<text x="103.5" y="122.8">GP15</text>
<text x="103.5" y="120.2">GP26</text>
<text x="109.2" y="124.2">15</text>
<text x="109.2" y="121.7">16</text>
<text x="152.3" y="124.2">5</text>
<text x="158" y="120.2">Conn_01x04</text>
<text x="176.5" y="124.2">5</text>
<text x="183.9" y="125.3">GND</text>
<text x="214" y="121.7">13</text>
<text x="217.8" y="122.8">U3F</text>
<text x="225.4" y="121.7">12</text>
<text x="227.3" y="125.3">GND</text>
<text x="238.1" y="121.7">7</text>
<text x="238.1" y="124.2">8</text>
<text x="241.8" y="120.2">D1</text>
<text x="241.8" y="122.8">D2</text>
<text x="241.8" y="125.3">D3</text>
<text x="253.3" y="120.2">O1</text>
<text x="253.3" y="122.8">O2</text>
<text x="253.3" y="125.3">O3</text>
<text x="258.4" y="121.7">6</text>
<text x="258.4" y="124.2">9</text>
<text x="261.6" y="124.1">D7</text>
<text x="261.6" y="121.6">D6</text>
<text x="42.8" y="129.1">NPN</text>
<text x="44.2" y="126.6">Q4</text>
<text x="49.3" y="131.5" transform="rotate(-90 49.3 131.5)">E</text>
<text x="55.1" y="126.7">B</text>
<text x="83.1" y="126.7">7</text>
<text x="83.1" y="129.3">8</text>
<text x="83.1" y="131.8">9</text>
<text x="85.6" y="127.9">GP6</text>
<text x="85.6" y="130.4">GP7</text>
<text x="103.5" y="130.4">GP12</text>
<text x="103.5" y="127.9">GP13</text>
<text x="109.2" y="131.8">12</text>
<text x="109.2" y="129.3">13</text>
<text x="109.2" y="126.7">14</text>
<text x="152.3" y="131.8">2</text>
<text x="152.3" y="129.3">3</text>
<text x="152.3" y="126.7">4</text>
<text x="176.5" y="131.8">2</text>
<text x="176.5" y="129.3">3</text>
<text x="176.5" y="126.7">4</text>
<text x="237.4" y="126.7">13</text>
<text x="237.4" y="129.3">14</text>
<text x="237.4" y="131.8">17</text>
<text x="241.8" y="127.9">D4</text>
<text x="241.8" y="130.4">D5</text>
<text x="253.3" y="127.9">O4</text>
<text x="253.3" y="130.4">O5</text>
<text x="257.8" y="126.7">12</text>
<text x="257.8" y="129.3">15</text>
<text x="257.8" y="131.8">16</text>
<text x="261.6" y="126.7">D2</text>
<text x="261.6" y="131.7">D0</text>
<text x="261.6" y="129.2">D1</text>
<text x="10.3" y="135.9">C</text>
<text x="49.3" y="137.9" transform="rotate(-90 49.3 137.9)">C</text>
<text x="82.5" y="134.4">10</text>
<text x="85.6" y="135.5">GP9</text>
<text x="85.6" y="132.9">GP8</text>
<text x="97.4" y="136.7" transform="rotate(-90 97.4 136.7)">GND</text>
<text x="103.5" y="135.5">GP10</text>
<text x="103.5" y="132.9">GP11</text>
<text x="109.2" y="134.4">11</text>
<text x="152.3" y="134.4">1</text>
<text x="176.5" y="134.4">1</text>
<text x="237.4" y="134.4">18</text>
<text x="241.8" y="132.9">D6</text>
<text x="241.8" y="135.5">D7</text>
<text x="253.3" y="132.9">O6</text>
<text x="253.3" y="135.5">O7</text>
<text x="257.8" y="134.4">19</text>
<text x="261.6" y="134.3">D3</text>
<text x="285.3" y="135.9">C</text>
<text x="42.8" y="143.1">NPN</text>
<text x="44.2" y="140.6">Q5</text>
<text x="55.1" y="140.7">B</text>
<text x="96.3" y="139.7" transform="rotate(-90 96.3 139.7)">23</text>
<text x="98.7" y="140.6">RZ1</text>
<text x="98.7" y="143.1">RP2040-Zero</text>
<text x="152.4" y="140.8">Conn_01x05</text>
<text x="155" y="138.8">J4</text>
<text x="172.4" y="140.3">Conn_01x05</text>
<text x="172.5" y="138.3">J6</text>
<text x="226.1" y="139.4">IO_LE</text>
<text x="226.1" y="141.9">IO_OE</text>
<text x="237.4" y="139.4">11</text>
<text x="238.1" y="142">1</text>
<text x="241.8" y="143.1">OE</text>
<text x="241.8" y="140.6">LE</text>
<text x="49.3" y="145.5" transform="rotate(-90 49.3 145.5)">E</text>
<text x="146.1" y="144.4">C3</text>
<text x="146.1" y="146.9">100n</text>
<text x="248.7" y="148.6" transform="rotate(-90 248.7 148.6)">10</text>
<text x="249.8" y="144.3" transform="rotate(-90 249.8 144.3)">GND</text>
<text x="15.9" y="150.7">VCC</text>
<text x="40.9" y="159.6">PWR_FLAG</text>
<text x="145.6" y="159.6">USB_A</text>
<text x="147.4" y="157.1">J1</text>
<text x="251.7" y="156.6">GND</text>
<text x="49.3" y="167.7" transform="rotate(-90 49.3 167.7)">16</text>
<text x="69.6" y="167.7" transform="rotate(-90 69.6 167.7)">14</text>
<text x="89.9" y="166.4" transform="rotate(-90 89.9 166.4)">14</text>
<text x="122.9" y="167.5">R5</text>
<text x="127.2" y="167.5">22</text>
<text x="141.5" y="163.6">1</text>
<text x="144.5" y="164.7">VBUS</text>
<text x="50.4" y="173.8" transform="rotate(-90 50.4 173.8)">VCC</text>
<text x="70.7" y="173.8" transform="rotate(-90 70.7 173.8)">VCC</text>
<text x="91" y="172" transform="rotate(-90 91 172)">VCC</text>
<text x="133.3" y="171.1">D_N</text>
<text x="133.3" y="168.6">D_P</text>
<text x="141.5" y="171.2">2</text>
<text x="141.5" y="168.7">3</text>
<text x="144.5" y="172.3">D-</text>
<text x="144.5" y="169.8">D+</text>
<text x="20.3" y="176.1">C1</text>
<text x="20.3" y="178.7">100n</text>
<text x="34.3" y="176.1">C2</text>
<text x="34.3" y="178.7">100n</text>
<text x="55.6" y="178.7">74LS133</text>
<text x="55.6" y="176.1">U1B</text>
<text x="75.7" y="176.1">U2D</text>
<text x="75.7" y="178.7">74LS10</text>
<text x="96.8" y="174.9">U3G</text>
<text x="96.8" y="177.4">74LS04</text>
<text x="122.9" y="174.6">R6</text>
<text x="127.2" y="174.6">22</text>
<text x="148.3" y="178.5" transform="rotate(-90 148.3 178.5)">4</text>
<text x="149.5" y="175.5" transform="rotate(-90 149.5 175.5)">GND</text>
<text x="150.9" y="178.5" transform="rotate(-90 150.9 178.5)">5</text>
<text x="152" y="175.5" transform="rotate(-90 152 175.5)">Shield</text>
<text x="10.3" y="185.9">D</text>
<text x="50.4" y="183.1" transform="rotate(-90 50.4 183.1)">GND</text>
<text x="70.7" y="183.1" transform="rotate(-90 70.7 183.1)">GND</text>
<text x="91" y="182.4" transform="rotate(-90 91 182.4)">GND</text>
<text x="285.3" y="185.9">D</text>
<text x="49.3" y="187.4" transform="rotate(-90 49.3 187.4)">8</text>
<text x="69.6" y="187.4" transform="rotate(-90 69.6 187.4)">7</text>
<text x="89.9" y="186.1" transform="rotate(-90 89.9 186.1)">7</text>
<text x="29.7" y="197.7">GND</text>
<text x="40.6" y="193.7">PWR_FLAG</text>
<text x="35" y="199.9">1</text>
<text x="85" y="199.9">2</text>
<text x="135" y="199.9">3</text>
<text x="185" y="199.9">4</text>
<text x="235" y="199.9">5</text>
<text x="285" y="199.9">6</text>
</g>
</svg>
